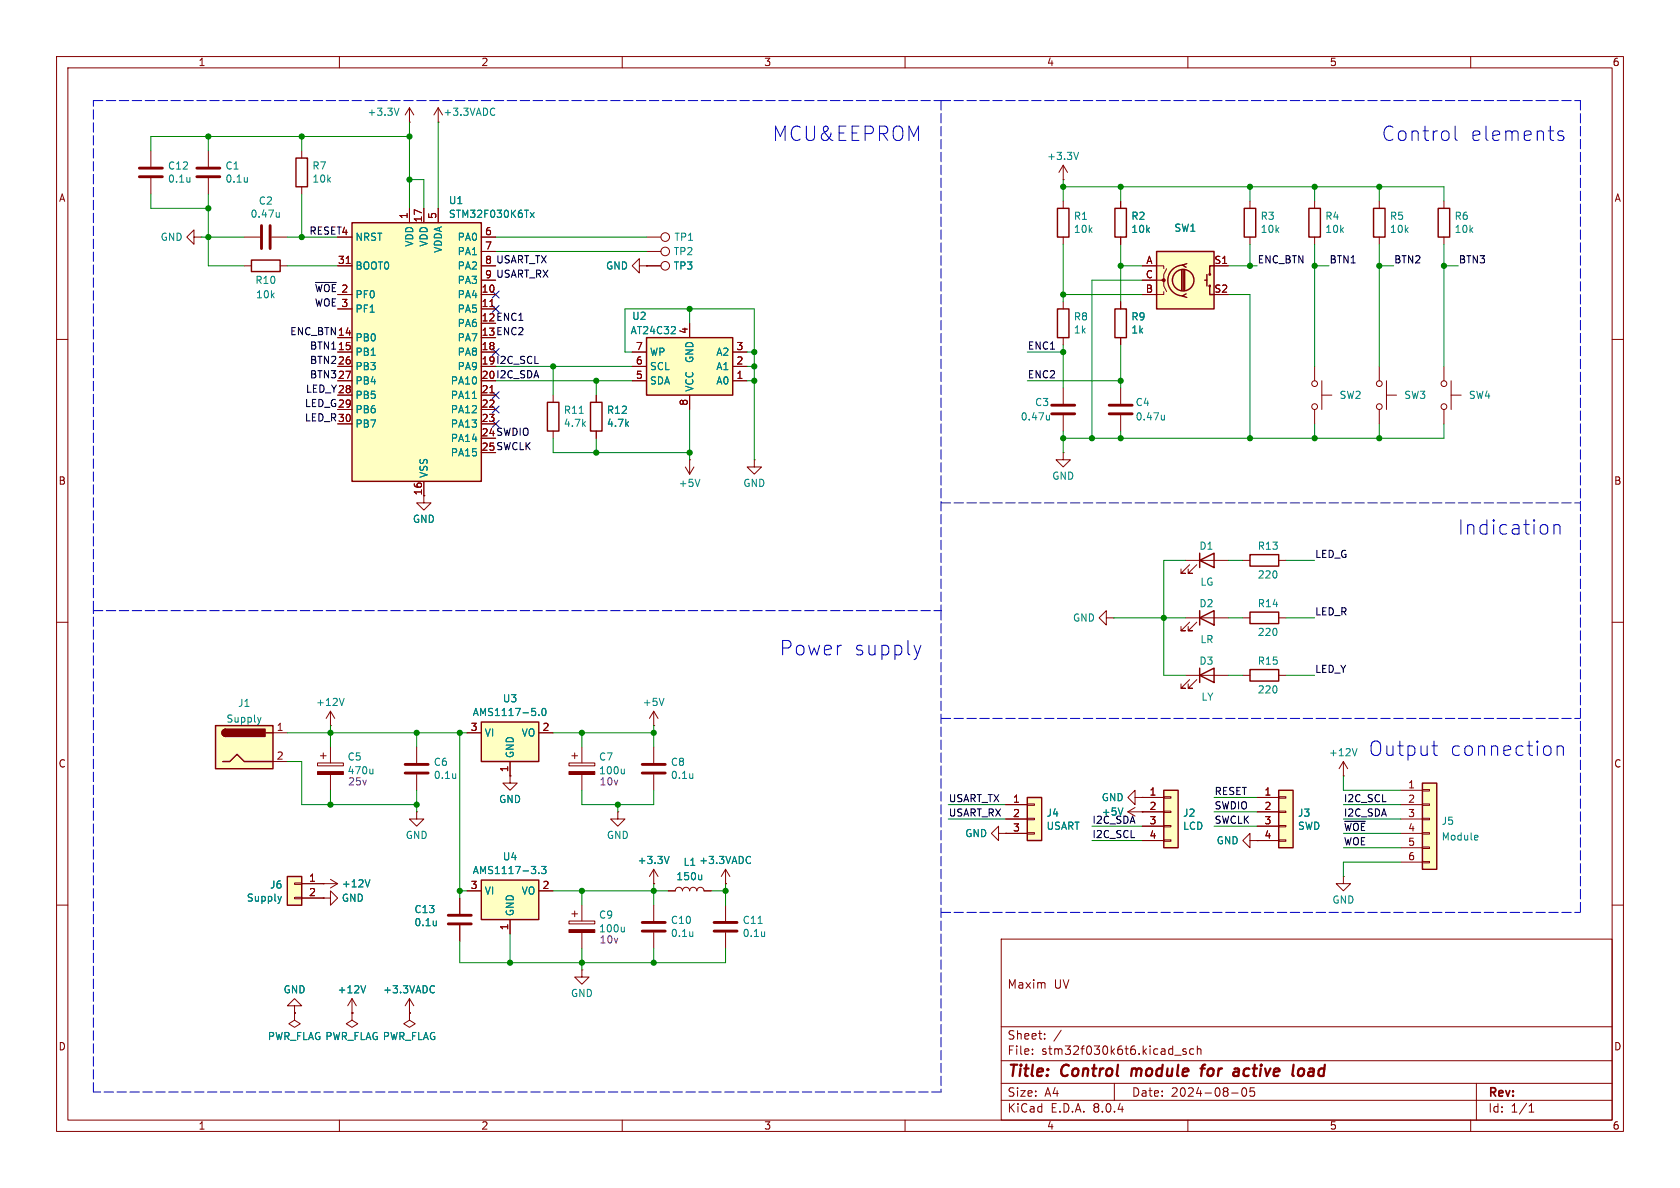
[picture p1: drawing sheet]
<svg xmlns="http://www.w3.org/2000/svg" width="297mm" height="210mm" viewBox="0 0 297 210" stroke-linecap="round" stroke-linejoin="round" font-family="sans-serif">
<g fill="none" stroke="#840000" stroke-width=".18">
<path d="M10 10h277v190h-277zM12 12h273v186h-273zM60 10v2M110 10v2M160 10v2M210 10v2M260 10v2M36.8 26.7v2.8M36.8 31.5v2.8M10 60h2M188 53.3v1.3M188 59.7v1.3"/>
<path d="M285 60h2M198.1 68.6v2.8M198.1 73.4v2.8M219.7 99.1h1.3M226.1 99.1h1.2M10 110h2M285 110h2M10 160h2M199.4 143.5l1.3 .8M199.4 143.5h2.5M200.7 142.7l-1.3 .8M201.9 143.5h.1"/>
<path d="M237.5 154.9v1.3h1.3l-1.3 1.3-1.3-1.3h1.3M237.5 154.9h.1M285 160h2M102.9 171.5v1.2h1.2l-1.2 1.3-1.3-1.3h1.3M102.9 171.5h.1M177 166h108v32h-108zM60 198v2M110 198v2M160 198v2M177 194.5h108M177 191.5h108M177 187.5h108"/>
<path d="M177 181.5h108M182.5 186.3v.1M182.5 185.5v.1M184.7 183.6v.1M184.7 182.8v.1M187.6 182.1l-1.3 2M197 191.5v3M207.7 186.5h1.1M209.7 185.5l-.4-.1-.2 .2 .1 .2 .5 .2v.3h-.6M210 198v2M211 185.5l-.4-.1-.3 .3v.4l.2 .2h.5M211.7 185.5l.2-.1 .3 .1 .1 .9"/>
<path d="M211.7 184.9v1.5M217.7 193.2h1.2M219.7 192.4l.2-.1a.81 .81 0 0 1 .6 .6 .81 .81 0 0 1-.3 .8l-.2 .1a.81 .81 0 0 1-.3-1.4zM221.7 192.3h-.7v.7l.2-.1h.5l.1 .3-.1 .5-.2 .1-.5-.1M260 198v2M261 191.5v6.5M270.3 196.6h.9M270.3 195.5l.4-.4v1.5"/>
</g>
<path d="M200.1 188.9l-.1 1.3M212.2 188.9h.8M213.1 188.2l-.4 .1-.1 .2-.3 1.7M219 189l-.1 1.2M219 189.4h-.2M229.6 189.1a.52 .52 0 0 1 .6-.2 .52 .52 0 0 1 .4 .4l-.1 .5a.55 .55 0 0 1-.5 .4 .55 .55 0 0 1-.6-.4z" fill="none" stroke="#840000" stroke-width=".4"/>
<path d="M186.9 54.6h2.1v5.1h-2.1zM221 98h5.1v2.1h-5.1z" fill="none" stroke="#840000" stroke-width=".25"/>
<path d="M34.8 31.2h4.1M34.8 29.7h4.1M196.1 73.2h4.1M196.1 71.6h4.1" fill="none" stroke="#840000" stroke-width=".51"/>
<path d="M43.7 31.4v.8M43.7 32.1h.1M205.9 73.4v.8M205.9 74.1l-.4 .1M198.5 142.8l-.4 1.3" fill="none" stroke="#008484" stroke-width=".18"/>
<path d="M181.6 141h2.5v7.6h-2.5z" fill="#ffffc2"/>
<path d="M176.5 147.3v-1.2l-1.2 1.2 1.2 1.3v-1.3h1.3M177.8 147.3h.1M177.8 142.2h3.8M177.8 144.8h3.8M177.8 147.3h3.8M181.6 147.2h1.3v.2h-1.3zM181.6 144.7h1.3v.2h-1.3zM181.6 142.1h1.3v.3h-1.3zM200.7 141v-1.3l-1.3 1.3 1.3 1.2v-1.2h1.2M201.9 141h.1" fill="none" stroke="#840000" stroke-width=".18"/>
<path d="M181.6 141h2.5v7.6h-2.5z" fill="none" stroke="#840000" stroke-width=".25"/>
<path d="M205.7 139.7h2.6v10.2h-2.6z" fill="#ffffc2"/>
<path d="M201.9 141h3.8M201.9 143.5h3.8M201.9 146.1h3.8M201.9 148.6h3.8M205.7 148.5h1.3v.2h-1.3zM205.7 145.9h1.3v.3h-1.3zM205.7 143.4h1.3v.2h-1.3zM205.7 140.8h1.3v.3h-1.3z" fill="none" stroke="#840000" stroke-width=".18"/>
<path d="M205.7 139.7h2.6v10.2h-2.6z" fill="none" stroke="#840000" stroke-width=".25"/>
<path d="M251.5 138.4h2.5v15.3h-2.5z" fill="#ffffc2"/>
<g fill="none" stroke="#840000" stroke-width=".18">
<path d="M198.1 53.3v1.3M198.1 59.7v1.3M115.6 128.3h.1M115.6 125.7l-.8 1.3M115.6 125.7v2.6M115.6 125.7l.7 1.3M247.6 139.7h3.9M251.5 139.6h1.2v.2h-1.2zM247.6 142.2h3.9M247.6 144.8h3.9M247.6 147.3h3.9M247.6 149.9h3.9"/>
<path d="M247.6 152.4h3.9M251.5 152.3h1.2v.2h-1.2zM251.5 149.7h1.2v.3h-1.2zM251.5 147.2h1.2v.2h-1.2zM251.5 144.7h1.2v.2h-1.2zM251.5 142.1h1.2v.3h-1.2z"/>
</g>
<path d="M197.1 54.6h2v5.1h-2zM251.5 138.4h2.5v15.3h-2.5z" fill="none" stroke="#840000" stroke-width=".25"/>
<path d="M117.4 123.4l-.4 1.3M261.1 147.6l.2 .4-.6 .1M261.2 148.4l-.1 .1" fill="none" stroke="#008484" stroke-width=".18"/>
<path d="M226.1 139.7h2.5v10.2h-2.5z" fill="#ffffc2"/>
<g fill="none" stroke="#840000" stroke-width=".18">
<path d="M77.5 19.1l-.8 1.2M77.5 19.1v2.5M77.5 19.1l.7 1.2M26.7 26.7v2.8M26.7 31.5v2.8M77.5 21.6h.1M195.6 109.2v-1.2l-1.3 1.2 1.3 1.3v-1.3h1.2M196.8 109.2h.1M209.5 119.4h7.7M209.5 109.2h7.7M210.3 110l-1.5 1.5h.7h-.7v-.8M211.6 110l-1.5 1.5h.7h-.7v-.8"/>
<path d="M219.7 119.4h1.3M219.7 109.2h1.3M226.1 119.4h1.2M226.1 109.2h1.2M210.3 120.1l-1.5 1.6h.7h-.7v-.8M211.6 120.1l-1.5 1.6h.7h-.7v-.8M237.5 137.2h.1M237.5 134.6l-.8 1.3M237.5 134.6v2.6M237.5 134.6l.8 1.3M118.1 157.5h1.3a.64 .64 0 0 1 .6-.7 .64 .64 0 0 1 .6 .7 .64 .64 0 0 1 .7-.7 .64 .64 0 0 1 .6 .7 .64 .64 0 0 1 .7-.7 .64 .64 0 0 1 .6 .7 .64 .64 0 0 1 .6-.7 .64 .64 0 0 1 .7 .7h1.2M128.3 156.2h.1"/>
<path d="M128.3 153.7l-.8 1.2M128.3 153.7v2.5M128.3 153.7l.7 1.2M221 148.6v-1.3l-1.3 1.3 1.3 1.3v-1.3h1.2M222.2 148.6h.1M222.2 141h3.9M222.2 143.5h3.9M222.2 146.1h3.9M222.2 148.6h3.9M226.1 148.5h1.2v.2h-1.2zM226.1 145.9h1.2v.3h-1.2zM226.1 143.4h1.2v.2h-1.2z"/>
<path d="M226.1 140.8h1.2v.3h-1.2zM128.3 160v2.8M128.3 164.8v2.8"/>
</g>
<path d="M212.1 109.2l2.5-1.2v2.5zM212.1 119.4l2.5-1.3v2.6zM212.1 108v2.5M212.1 118.1v2.6M221 118.4h5.1v2h-5.1zM221 108.2h5.1v2h-5.1zM226.1 139.7h2.5v10.2h-2.5z" fill="none" stroke="#840000" stroke-width=".25"/>
<path d="M24.6 31.2h4.1M24.6 29.7h4.1M126.2 164.6h4.1M126.2 163.1h4.1" fill="none" stroke="#840000" stroke-width=".51"/>
<path d="M87.2 19.1l.3 .1M33.6 31.4v.8M33.6 32.1h-.1M87.5 20.3l-.3 .1M239.9 132.3l-.4 1.3M124 154.7v.8M124 155.4l-.1 .1M132.4 151.4l.3 .1M132.7 152.5l-.3 .2M134 163.2h.7M135.2 164.7v.9M135.2 165.4l-.1 .1" fill="none" stroke="#008484" stroke-width=".18"/>
<path d="M62.2 39.4h22.9v45.7h-22.9z" fill="#ffffc2"/>
<path d="M62.2 39.4h22.9v45.7h-22.9zM44.4 46h5.1v2h-5.1zM104.4 71.1h2v5.1h-2z" fill="none" stroke="#840000" stroke-width=".25"/>
<g fill="none" stroke="#840000" stroke-width=".18">
<path d="M72.4 36.8v2.6M74.9 36.8v2.6M77.5 36.8v2.6M43.2 47h1.2M43.2 41.9h2.8M48 41.9h2.8M49.5 47h1.3M59.7 54.6h2.5M59.7 59.7h2.5M59.7 47h2.5M59.7 41.9h2.5M61.2 46.6h.7"/>
<path d="M85.1 52.1h2.5M85.1 54.6h2.5M85.1 47h2.5M85.1 41.9h2.5M85.1 44.5h2.5M85.1 49.5h2.5M86.6 54.2h.7M59.7 62.2h2.5M59.7 69.9h2.5M59.7 72.4h2.5M59.7 74.9h2.5M59.7 64.8h2.5"/>
<path d="M59.7 67.3h2.5M85.1 62.2h2.5M85.1 69.9h2.5M85.1 72.4h2.5M85.1 74.9h2.5M86.6 69.4h.7M105.4 69.9v1.2M105.4 76.2v1.3M74.9 85.1v3.8h1.3l-1.3 1.3-1.2-1.3h1.2M121.2 82.6l.7 1.2M121.9 81.3h.1M121.9 81.3v2.5"/>
<path d="M122.7 82.6l-.8 1.2M109.2 143.5v1.3h1.3l-1.3 1.3-1.3-1.3h1.3M109.2 143.5h.1"/>
</g>
<path d="M49.4 37.6v.8M49.4 38.3l-.4 .1M93.8 37.6l.6 .8M94.4 37.6l-.6 .8M83.5 70.4h.7M123.7 84.7l-.4 1.3" fill="none" stroke="#008484" stroke-width=".18"/>
<path d="M46.2 39.9v4M47.8 39.9v4" fill="none" stroke="#840000" stroke-width=".51"/>
<path d="M114.3 59.7h15.2v10.2h-15.2z" fill="#ffffc2"/>
<path d="M52.3 27.9h2.1v5.1h-2.1zM114.3 59.7h15.2v10.2h-15.2zM96.8 71.1h2v5.1h-2zM212.1 99.1l2.5-1.3v2.5zM212.1 97.8v2.5" fill="none" stroke="#840000" stroke-width=".25"/>
<g fill="none" stroke="#840000" stroke-width=".18">
<path d="M72.4 19.1l-.8 1.2M72.4 19.1v2.5M72.4 19.1l.8 1.2M53.3 26.7v1.2M53.3 33v1.3M72.4 21.6h.1M34.3 41.9v-1.3l-1.3 1.3 1.3 1.3v-1.3h1.3M35.6 41.9h.1M121.9 57.2v2.5M97.8 69.9v1.2M97.8 76.2v1.3M111.8 67.3h2.5"/>
<path d="M111.8 64.8h2.5M111.8 62.2h2.5M121.9 69.9v2.5M129.5 67.3h2.6M129.5 64.8h2.6M129.5 62.2h2.6M188 68.6v2.8M188 73.4v2.8M232.4 64.8v2.5M232.4 72.4v2.5M233.7 69.9h1.8M233.7 67.3v5.1"/>
<path d="M243.8 64.8v2.5M243.8 72.4v2.5M245.1 69.9h1.8M245.1 67.3v5.1M255.3 64.8v2.5M255.3 72.4v2.5M256.5 69.9h1.8M256.5 67.3v5.1M188 80v1.3h1.2l-1.2 1.3-1.3-1.3h1.3M188 80h.1M209.5 99.1h7.7M210.3 99.8l-1.5 1.5h.7h-.7v-.7"/>
<path d="M211.6 99.8l-1.5 1.5h.7h-.7v-.7M90.2 137.2v1.2h1.2l-1.2 1.3-1.3-1.3h1.3M90.2 137.2h.1M100.6 134.9h4.6v.5h-4.6zM101.1 133.6h1M101.6 133.1v1M102.9 132.1v2.8M102.9 136.9v2.8M115.6 132.1v2.8M115.6 136.9v2.8M115.6 156.2h.1M115.6 153.7l-.8 1.2"/>
<path d="M115.6 153.7v2.5M115.6 153.7l.7 1.2M100.6 162.8h4.6v.5h-4.6zM101.1 161.5h1M101.6 161v1.1M102.9 160v2.8M102.9 164.8v2.8M115.6 160v2.8M115.6 164.8v2.8"/>
<circle cx="232.4" cy="71.9" r=".51"/>
<circle cx="232.4" cy="67.8" r=".51"/>
<circle cx="243.8" cy="67.8" r=".51"/>
<circle cx="243.8" cy="71.9" r=".51"/>
<circle cx="255.3" cy="67.8" r=".51"/>
<circle cx="255.3" cy="71.9" r=".51"/>
</g>
<g fill="none" stroke="#008484" stroke-width=".18">
<path d="M70.5 19.1l-.4 1.3M118.6 59h.8M119.3 57.9v.4M102.4 73.1h.7M185.5 73.4v.8M185.5 74.1l-.3 .1M110.4 135.9v.9M110.4 136.7l-.2 .1M122.5 136.8v.8M122.5 137.5l-.1 .1M118.3 151.4l-.4 1.3M110.4 163.9v.8"/>
<path d="M110.4 164.6l-.2 .1M122.5 164.7v.9M122.5 165.4l-.1 .1"/>
</g>
<g fill="#840000" stroke="#840000" stroke-width=".18">
<path d="M100.6 164.3h4.6v.5h-4.6z"/>
<path d="M100.6 136.4h4.6v.5h-4.6z"/>
</g>
<path d="M185.9 73.2h4.1M185.9 71.6h4.1M113.5 136.7h4.1M113.5 135.1h4.1M113.5 164.6h4.1M113.5 163.1h4.1" fill="none" stroke="#840000" stroke-width=".51"/>
<path d="M204.5 44.5h10.1v10.1h-10.1z" fill="#ffffc2"/>
<g fill="none" stroke="#840000" stroke-width=".25">
<path d="M204.5 44.5h10.1v10.1h-10.1zM208.9 47.8v3.5M209.2 46.9a2.73 2.73 0 0 0-2.7 2.7 2.73 2.73 0 0 0 2.7 2.7M209.2 47.8v3.5M209.4 47.8v3.5M209.7 51.9l-.7 .4 .8 .3M209.8 46.6l-.8 .3 .7 .3M213 49.5h.4M213.4 48.5v2M213.9 50.5v1.6h.7M214.6 47h-.7v1.5"/>
<circle cx="209.2" cy="49.5" r="1.9"/>
<circle cx="213.9" cy="50.5" r=".13"/>
<circle cx="213.9" cy="48.5" r=".13"/>
</g>
<circle cx="205.7" cy="49.5" r=".25" fill="#840000" stroke="#840000" stroke-width=".18"/>
<path d="M201.9 47h3.8v.5M201.9 49.5h3.8v1l.5 1.1M205.7 51.6v.5h-3.8M206.2 47.5l-.5 1v1h-.5M214.6 47h2.6" fill="none" stroke="#840000" stroke-width=".18"/>
<path d="M50.8 154.9h2.5v5.1h-2.5z" fill="#ffffc2"/>
<path d="M232.4 35.6v1.2M232.4 41.9v1.3M52.1 158.6h1.2v.3h-1.2zM52.1 156.1h1.2v.2h-1.2zM53.3 156.2h3.8M53.3 158.8h3.8" fill="none" stroke="#840000" stroke-width=".18"/>
<path d="M231.4 36.8h2v5.1h-2zM50.8 154.9h2.5v5.1h-2.5z" fill="none" stroke="#840000" stroke-width=".25"/>
<path d="M49.7 158.5l-.3 .8" fill="none" stroke="#008484" stroke-width=".18"/>
<path d="M38.1 128.3h10.2v7.6h-10.2z" fill="#ffffc2"/>
<path d="M242.8 36.8h2.1v5.1h-2.1zM38.1 128.3h10.2v7.6h-10.2zM39.4 134.6h1.2l1.3-1.2 1.3 1.2h5.1M39.9 128.9a.64 .64 0 0 0-.7 .6 .64 .64 0 0 0 .7 .7M47 129.5h1.3" fill="none" stroke="#840000" stroke-width=".25"/>
<g fill="#840000" stroke="#840000" stroke-width=".25">
<path d="M39.4 129.1l.5-.2v1.3a.63 .63 0 0 1-.6-.4 .63 .63 0 0 1 .1-.7z"/>
<path d="M39.9 128.9h7v1.3h-7z"/>
</g>
<path d="M243.8 35.6v1.2M243.8 41.9v1.3M48.3 129.5h2.5M48.3 134.6h2.5M52.1 179.1v1.2l1 .7-1 .6-1-.6 1-.7M52.1 179.1h.1" fill="none" stroke="#840000" stroke-width=".18"/>
<path d="M46.1 126.8l-.3 .9" fill="none" stroke="#008484" stroke-width=".18"/>
<path d="M85.1 155.6h10.1v7h-10.1z" fill="#ffffc2"/>
<path d="M186.9 36.8h2.1v5.1h-2.1zM197.1 36.8h2v5.1h-2zM220 36.8h2v5.1h-2zM254.3 36.8h2v5.1h-2zM85.1 155.6h10.1v7h-10.1z" fill="none" stroke="#840000" stroke-width=".25"/>
<g fill="none" stroke="#840000" stroke-width=".18">
<path d="M188 31.8h.1M188 29.2l-.8 1.3M188 29.2v2.6M188 35.6v1.2M188 29.2l.7 1.3M198.1 35.6v1.2M221 35.6v1.2M255.3 35.6v1.2M113 47v-1.3l-1.2 1.3 1.2 1.3v-1.3h1.3M114.3 47h.1M114.3 41.9h2.5M114.3 44.5h2.5"/>
<path d="M188 41.9v1.3M198.1 41.9v1.3M221 41.9v1.3M255.3 41.9v1.3M133.3 81.3v1.3h1.3l-1.3 1.2-1.2-1.2h1.2M133.3 81.3h.1M56.1 134.9h4.6v.5h-4.6zM56.6 133.6h1.1M57.1 133.1v1M58.4 128.3h.1M58.4 125.7v2.6M58.4 132.1v2.8"/>
<path d="M58.4 136.9v2.8M58.4 125.7l-.7 1.3M58.4 125.7l.8 1.3M73.7 132.1v2.8M73.7 136.9v2.8M57.1 158.8h1.3v-1.3l1.3 1.3-1.3 1.2v-1.2M57.1 158.8h.1M57.1 156.2h.1M57.1 156.2h2.6M58.4 155.4l1.3 .8M59.7 156.2l-1.3 .8M73.7 143.5v1.3h1.2l-1.2 1.3-1.3-1.3h1.3"/>
<path d="M73.7 143.5h.1M81.3 158.8v2.7M82.5 157.5h2.6M95.2 157.5h2.6M52.1 177.8h1.2l-1.2-1.3-1.3 1.3h1.3v1.3M52.1 179.1h.1M62.2 179.1v1.2l1 .7-1 .6-1-.6 1-.7M62.2 179.1h.1M62.2 176.5l-.7 1.3M62.2 176.5v2.6M62.2 176.5l.8 1.3M72.4 179.1h.1"/>
<path d="M72.4 179.1v1.2l1 .7-1 .6-1-.6 1-.7M72.4 176.5l-.8 1.3M72.4 176.5v2.6M72.4 176.5l.8 1.3M81.3 163.6v2.8M90.2 162.6v2.5"/>
<circle cx="117.6" cy="44.4" r=".76"/>
<circle cx="117.6" cy="41.9" r=".76"/>
</g>
<g fill="none" stroke="#008484" stroke-width=".18">
<path d="M190.7 26.9l-.4 1.3M60.8 123.4l-.4 1.3M65.9 135.9v.9M65.9 136.7l-.2 .1M80.6 136.8v.8M80.6 137.5l-.1 .1M65.4 155.5l-.4 1.3M95.2 154.3v.1M95.7 153.2h.8l-.4 .4 .4 .2v.5l-.2 .1-.6-.1M64.6 174.2l-.4 1.3M76.6 174.2l.2 .2M76.8 175.4l-.2 .1"/>
<path d="M77.1 162.8v.8M77.1 163.5v.1"/>
</g>
<path d="M71.6 136.7h4.1M71.6 135.1h4.1M79.2 163.3h4.1M79.2 161.8h4.1" fill="none" stroke="#840000" stroke-width=".51"/>
<path d="M56.1 136.4h4.6v.5h-4.6z" fill="#840000" stroke="#840000" stroke-width=".18"/>
<path d="M85.1 127.6h10.1v7h-10.1z" fill="#ffffc2"/>
<path d="M85.1 127.6h10.1v7h-10.1z" fill="none" stroke="#840000" stroke-width=".25"/>
<g fill="none" stroke="#840000" stroke-width=".18">
<path d="M72.4 36.8v2.6M74.9 36.8v2.6M77.5 36.8v2.6M198.1 35.6v1.2M59.7 47h2.5M59.7 54.6h2.5M59.7 59.7h2.5M59.7 41.9h2.5M61.2 46.6h.7M85.1 47h2.5M85.1 52.1h2.5M85.1 49.5h2.5"/>
<path d="M85.1 54.6h2.5M85.1 41.9h2.5M85.1 44.5h2.5M86.6 54.2h.7M114.3 47h.1M114.3 47h2.5M121.9 57.2v2.5M198.1 41.9v1.3M198.1 53.3v1.3M198.1 59.7v1.3M201.9 47h2.6M201.9 52.1h2.6"/>
<path d="M201.9 49.5h2.6M214.6 47h2.6M59.7 67.3h2.5M59.7 64.8h2.5M59.7 62.2h2.5M59.7 69.9h2.5M59.7 72.4h2.5M59.7 74.9h2.5M85.1 62.2h2.5M85.1 69.9h2.5M85.1 72.4h2.5M85.1 74.9h2.5"/>
<path d="M86.6 69.4h.7M105.4 69.9v1.2M105.4 76.2v1.3M111.8 67.3h2.5M111.8 64.8h2.5M111.8 62.2h2.5M121.9 69.9v2.5M129.5 67.3h2.6M129.5 64.8h2.6M129.5 62.2h2.6M74.9 85.1v2.5M82.5 129.5h2.6"/>
<path d="M90.2 137.2h.1M90.2 134.6v2.6M95.2 129.5h2.6M53.3 156.2h3.8M53.3 158.8h3.8M57.1 158.8h.1M57.1 156.2h.1M81.3 158.8v2.7M82.5 157.5h2.6M95.2 157.5h2.6M115.6 156.2h.1M118.1 157.5h1.3"/>
<path d="M124.5 157.5h1.2M128.3 156.2h.1M177.8 147.3h.1M177.8 142.2h3.8M177.8 144.8h3.8M177.8 147.3h3.8M201.9 141h.1M201.9 143.5h.1M201.9 141h3.8M201.9 143.5h3.8M201.9 146.1h3.8M201.9 148.6h3.8"/>
<path d="M222.2 148.6h.1M222.2 141h3.9M222.2 143.5h3.9M222.2 146.1h3.9M222.2 148.6h3.9M52.1 179.1h.1M62.2 179.1h.1M72.4 179.1h.1M81.3 163.6v2.8M90.2 162.6v2.5"/>
<circle cx="117.6" cy="47" r=".76"/>
</g>
<g fill="none" stroke="#008484" stroke-width=".18">
<path d="M93.8 37.6l.6 .8M94.4 37.6l-.6 .8M118.6 59h.8M119.3 57.9v.4M83.5 70.4h.7M95.2 126.4v.1M95.9 125.3l.2-.1a.68 .68 0 0 1 .4 .7 .68 .68 0 0 1-.4 .6l-.2-.1-.1-.4zM49.7 158.5l-.3 .8M65.4 155.5l-.4 1.3M95.2 154.3v.1M95.7 153.2h.8l-.4 .4 .4 .2v.5l-.2 .1-.6-.1M118.3 151.4l-.4 1.3"/>
<path d="M124 154.7v.8M124 155.4l-.1 .1M132.4 151.4l.3 .1M132.7 152.5l-.3 .2M198.5 142.8l-.4 1.3M64.6 174.2l-.4 1.3M76.6 174.2l.2 .2M76.8 175.4l-.2 .1M77.1 162.8v.8M77.1 163.5v.1"/>
</g>
<path d="M55.8 49.9h3.7M237.7 145.2h3.7" fill="none" stroke="#000" stroke-width=".18"/>
<path d="M257.3 22.3v2.2l.3 .3M276.4 23.3l-.6-.2-.4 .4 .1 .4 .9 .2 .1 .2-.1 .4-.3 .1-.7-.1M274.7 92.7v1.7M274.7 93a.63 .63 0 0 1 1.1 .1v1.3M162.8 114.1l-.6 1.7M253.2 131.8h.9M253.5 133.2l.1 .2 .5 .1M275.3 132.1a.63 .63 0 0 1 1.1 .1v1.3M275.3 131.8v1.7" fill="none" stroke="#0000c2" stroke-width=".18"/>
<path d="M16.5 17.8h149.9M166.4 17.8v90.2M166.4 17.8h113M279.4 17.8v143.5M166.4 88.9h113M16.5 108h149.9M16.5 108v-90.2M166.4 108v85M166.4 127h113M166.4 161.3h113M16.5 193v-85M166.4 193h-149.9" fill="none" stroke="#0000c2" stroke-width=".18" stroke-dasharray="1.7 .6"/>
<g fill="none" stroke="#008400" stroke-width=".18">
<path d="M26.7 34.3v2.5h10.1M36.8 24.1v2.6M36.8 34.3v12.7h6.4M53.3 24.1v2.6M53.3 34.3v7.6M72.4 31.8h2.5v5M72.4 24.1h-45.7v2.6M72.4 21.6v15.2M77.5 21.6v15.2M188 31.8v3.8M188 33h67.3v2.6M198.1 33v2.6"/>
<path d="M221 33v2.6M232.4 33v2.6M243.8 33v2.6M35.6 41.9h7.6M50.8 41.9h8.9M50.8 47h8.9M87.6 41.9h26.7M87.6 44.5h26.7M121.9 54.6v2.6M188 43.2v10.1M188 52.1h13.9M198.1 47h3.8"/>
<path d="M198.1 43.2v10.1M201.9 49.5h-8.9v28M217.2 47h5M217.2 52.1h3.8v25.4M221 43.2v3.8M232.4 47h2.5M232.4 43.2v21.6M243.8 47h2.6M243.8 43.2v21.6M255.3 47h2.5M255.3 43.2v21.6M87.6 64.8h24.2"/>
<path d="M87.6 67.3h24.2M97.8 77.5v2.5h24.1M97.8 64.8v5.1M105.4 67.3v2.6M105.4 77.5v2.5M111.8 62.2h-1.3v-7.6h22.8v26.7M121.9 72.4v8.9M132.1 64.8h1.2M132.1 62.2h1.2M132.1 67.3h1.2M181.6 62.2h6.4M181.6 67.3h16.5"/>
<path d="M188 61v7.6M188 76.2v3.8M198.1 61v7.6M198.1 76.2v1.3M232.4 74.9v2.6M243.8 74.9v2.6M255.3 74.9v2.6h-67.3M209.5 99.1h-3.8v20.3h3.8M217.2 99.1h2.5M227.3 99.1h5.1M196.8 109.2h12.7M217.2 109.2h2.5"/>
<path d="M217.2 119.4h2.5M227.3 109.2h5.1M227.3 119.4h5.1M50.8 134.6h2.5v7.6h20.4M50.8 129.5h31.7M58.4 128.3v3.8M58.4 139.7v2.5M73.7 129.5v2.6M73.7 139.7v3.8M81.3 129.5v29.3M97.8 129.5h17.8M102.9 129.5v2.6"/>
<path d="M102.9 139.7v2.5h12.7v-2.5M115.6 128.3v3.8M237.5 137.2v2.5h10.1M81.3 157.5h1.2M97.8 157.5h20.3M102.9 157.5v2.5M109.2 142.2v1.3M115.6 156.2v3.8M125.7 157.5h2.6M128.3 156.2v3.8M167.6 144.8h10.2M167.6 142.2h10.2"/>
<path d="M193 146.1h8.9M193 148.6h8.9M214.6 141h7.6M214.6 146.1h7.6M214.6 143.5h7.6M237.5 144.8h10.1M237.5 142.2h10.1M237.5 147.3h10.1M237.5 149.9h10.1M247.6 152.4h-10.1v2.5M81.3 166.4v3.8h47v-2.6M90.2 165.1v5.1"/>
<path d="M102.9 167.6v3.9M115.6 167.6v2.6"/>
</g>
<path d="M87 54l1.2 1.2M87 51.5l1.2 1.2M88.2 54l-1.2 1.2M88.2 51.5l-1.2 1.2M87 61.6l1.2 1.2M87 69.2l1.2 1.3M87 74.3l1.2 1.2M87 71.8l1.2 1.2M88.2 61.6l-1.2 1.2M88.2 69.2l-1.2 1.3M88.2 74.3l-1.2 1.2M88.2 71.8l-1.2 1.2" fill="none" stroke="#000084" stroke-width=".18"/>
<g fill="#008400" stroke="#008400" stroke-width=".18">
<circle cx="188" cy="33" r=".46"/>
<circle cx="232.4" cy="33" r=".46"/>
<circle cx="198.1" cy="47" r=".46"/>
<circle cx="198.1" cy="33" r=".46"/>
<circle cx="188" cy="52.1" r=".46"/>
<circle cx="221" cy="47" r=".46"/>
<circle cx="221" cy="33" r=".46"/>
<circle cx="221" cy="77.5" r=".46"/>
<circle cx="232.4" cy="77.5" r=".46"/>
<circle cx="243.8" cy="77.5" r=".46"/>
<circle cx="232.4" cy="47" r=".46"/>
<circle cx="243.8" cy="47" r=".46"/>
<circle cx="243.8" cy="33" r=".46"/>
<circle cx="255.3" cy="47" r=".46"/>
<circle cx="198.1" cy="77.5" r=".46"/>
<circle cx="188" cy="77.5" r=".46"/>
<circle cx="193" cy="77.5" r=".46"/>
<circle cx="205.7" cy="109.2" r=".46"/>
<circle cx="105.4" cy="67.3" r=".46"/>
<circle cx="97.8" cy="64.8" r=".46"/>
<circle cx="105.4" cy="80" r=".46"/>
<circle cx="115.6" cy="157.5" r=".46"/>
<circle cx="102.9" cy="157.5" r=".46"/>
<circle cx="128.3" cy="157.5" r=".46"/>
<circle cx="115.6" cy="129.5" r=".46"/>
<circle cx="102.9" cy="129.5" r=".46"/>
<circle cx="109.2" cy="142.2" r=".46"/>
<circle cx="121.9" cy="54.6" r=".46"/>
<circle cx="188" cy="62.2" r=".46"/>
<circle cx="198.1" cy="67.3" r=".46"/>
<circle cx="133.3" cy="67.3" r=".46"/>
<circle cx="121.9" cy="80" r=".46"/>
<circle cx="133.3" cy="62.2" r=".46"/>
<circle cx="133.3" cy="64.8" r=".46"/>
<circle cx="73.7" cy="129.5" r=".46"/>
<circle cx="115.6" cy="170.2" r=".46"/>
<circle cx="102.9" cy="170.2" r=".46"/>
<circle cx="90.2" cy="170.2" r=".46"/>
<circle cx="81.3" cy="157.5" r=".46"/>
<circle cx="36.8" cy="41.9" r=".46"/>
<circle cx="36.8" cy="36.8" r=".46"/>
<circle cx="53.3" cy="41.9" r=".46"/>
<circle cx="53.3" cy="24.1" r=".46"/>
<circle cx="36.8" cy="24.1" r=".46"/>
<circle cx="72.4" cy="31.8" r=".46"/>
<circle cx="72.4" cy="24.1" r=".46"/>
<circle cx="58.4" cy="142.2" r=".46"/>
<circle cx="58.4" cy="129.5" r=".46"/>
<circle cx="73.7" cy="142.2" r=".46"/>
<circle cx="81.3" cy="129.5" r=".46"/>
</g>
<g font-size="3.5" fill="#0000c2">
<text x="136.4" y="25.2">MCU&amp;EEPROM</text>
<text x="244.1" y="25.2">Control</text>
<text x="259.8" y="25.2">elements</text>
<text x="257.6" y="94.7">Indication</text>
<text x="137.7" y="116.1">Power</text>
<text x="150.8" y="116.1">supply</text>
<text x="241.8" y="133.9">Output</text>
<text x="256.2" y="133.9">connection</text>
</g>
<g font-size="2.8" fill="#840000">
<text x="178" y="190.9">Title:</text>
<text x="187.7" y="190.9">Control</text>
<text x="200.8" y="190.9">module</text>
<text x="214" y="190.9">for</text>
<text x="220.5" y="190.9">active</text>
<text x="231.7" y="190.9">load</text>
</g>
<g font-size="2.1" fill="#840000">
<text x="178" y="175">Maxim</text>
<text x="186.3" y="175">UV</text>
<text x="178" y="184">Sheet:</text>
<text x="178" y="186.7">File:</text>
<text x="184.1" y="186.7">stm32f030k6t6.kicad_sch</text>
<text x="178" y="196.9">KiCad</text>
<text x="178" y="194.1">Size:</text>
<text x="184.7" y="194.1">A4</text>
<text x="185.7" y="196.9">E.D.A.</text>
<text x="193.3" y="196.9">8.0.4</text>
<text x="200" y="194.1">Date:</text>
<text x="207" y="194.1">2024-08-05</text>
<text x="263" y="194.3">Rev:</text>
<text x="263" y="196.9">Id:</text>
<text x="267.1" y="196.9">1/1</text>
</g>
<g font-size="1.8" fill="#840000">
<text x="35" y="11.9">1</text>
<text x="85" y="11.9">2</text>
<text x="135" y="11.9">3</text>
<text x="185" y="11.9">4</text>
<text x="235" y="11.9">5</text>
<text x="285" y="11.9">6</text>
<text x="10.3" y="35.9">A</text>
<text x="285.3" y="35.9">A</text>
<text x="60.3" y="41.7">4</text>
<text x="72.1" y="38.8" transform="rotate(-90 72.1 38.8)">1</text>
<text x="74.7" y="39.4" transform="rotate(-90 74.7 39.4)">17</text>
<text x="77.2" y="38.8" transform="rotate(-90 77.2 38.8)">5</text>
<text x="85.7" y="41.7">6</text>
<text x="59.6" y="46.7">31</text>
<text x="85.7" y="44.2">7</text>
<text x="85.7" y="46.7">8</text>
<text x="202.6" y="46.7">A</text>
<text x="214.6" y="46.7">S1</text>
<text x="55.6" y="51.7">~{WOE}</text>
<text x="60.3" y="51.8">2</text>
<text x="85" y="51.8">10</text>
<text x="85.7" y="49.3">9</text>
<text x="202.5" y="51.8">B</text>
<text x="202.5" y="49.3">C</text>
<text x="214.6" y="51.8">S2</text>
<text x="59.6" y="59.4">14</text>
<text x="60.3" y="54.4">3</text>
<text x="85" y="54.4">11</text>
<text x="85" y="56.9">12 ENC1</text>
<text x="85" y="59.4">13 ENC2</text>
<text x="85" y="56.9">12</text>
<text x="85" y="59.4">13</text>
<text x="121.7" y="59.1" transform="rotate(-90 121.7 59.1)">4</text>
<text x="59.6" y="62">15</text>
<text x="59.6" y="64.5">26</text>
<text x="85" y="62">18</text>
<text x="85" y="64.5">19 I2C_SCL</text>
<text x="85" y="64.5">19</text>
<text x="112.3" y="64.5">6</text>
<text x="112.3" y="62">7</text>
<text x="130.1" y="64.5">2</text>
<text x="130.1" y="62">3</text>
<text x="59.6" y="67.1">27</text>
<text x="59.6" y="69.6">28</text>
<text x="85" y="67.1">20 I2C_SDA</text>
<text x="85" y="69.6">21</text>
<text x="85" y="67.1">20</text>
<text x="112.3" y="67.1">5</text>
<text x="121.7" y="71.8" transform="rotate(-90 121.7 71.8)">8</text>
<text x="130.1" y="67.1">1</text>
<text x="59.6" y="72.1">29</text>
<text x="59.6" y="74.7">30</text>
<text x="85" y="72.1">22</text>
<text x="85" y="74.7">23</text>
<text x="85" y="77.2">24 SWDIO</text>
<text x="85" y="77.2">24</text>
<text x="85" y="79.8">25 SWCLK</text>
<text x="85" y="79.8">25</text>
<text x="10.3" y="85.9">B</text>
<text x="74.7" y="87.7" transform="rotate(-90 74.7 87.7)">16</text>
<text x="285.3" y="85.9">B</text>
<text x="48.8" y="129.3">1</text>
<text x="83.1" y="129.3">3</text>
<text x="95.8" y="129.3">2</text>
<text x="10.3" y="135.9">C</text>
<text x="48.8" y="134.4">2</text>
<text x="89.9" y="136.6" transform="rotate(-90 89.9 136.6)">1</text>
<text x="285.3" y="135.9">C</text>
<text x="179" y="142">1</text>
<text x="203.1" y="140.7">1</text>
<text x="203.1" y="143.3">2</text>
<text x="223.4" y="140.7">1</text>
<text x="223.4" y="143.3">2</text>
<text x="248.8" y="139.4">1</text>
<text x="248.8" y="142">2</text>
<text x="179" y="144.5">2</text>
<text x="179" y="147.1">3</text>
<text x="203.1" y="145.8">3</text>
<text x="203.1" y="148.3">4</text>
<text x="223.4" y="145.8">3</text>
<text x="223.4" y="148.3">4</text>
<text x="248.8" y="144.5">3</text>
<text x="248.8" y="147.1">4</text>
<text x="248.8" y="149.6">5</text>
<text x="54.5" y="156">1</text>
<text x="248.8" y="152.1">6</text>
<text x="54.5" y="158.5">2</text>
<text x="83.1" y="157.2">3</text>
<text x="95.8" y="157.2">2</text>
<text x="89.9" y="164.5" transform="rotate(-90 89.9 164.5)">1</text>
<text x="10.3" y="185.9">D</text>
<text x="285.3" y="185.9">D</text>
<text x="35" y="199.9">1</text>
<text x="85" y="199.9">2</text>
<text x="135" y="199.9">3</text>
<text x="185" y="199.9">4</text>
<text x="235" y="199.9">5</text>
<text x="285" y="199.9">6</text>
</g>
<g font-size="1.8" fill="#008484">
<text x="64.9" y="20.7">+3.3V</text>
<text x="78.3" y="20.7">+3.3VADC</text>
<text x="185" y="28.5">+3.3V</text>
<text x="29.6" y="30.2">C12</text>
<text x="29.6" y="32.5">0.1u</text>
<text x="39.8" y="30.2">C1</text>
<text x="39.8" y="32.5">0.1u</text>
<text x="55.1" y="30.2">R7</text>
<text x="55.1" y="32.5">10k</text>
<text x="44.2" y="38.7">0.47u</text>
<text x="45.6" y="36.4">C2</text>
<text x="79.3" y="36.3">U1</text>
<text x="79.3" y="38.7">STM32F030K6Tx</text>
<text x="189.7" y="39.1">R1</text>
<text x="189.7" y="41.4">10k</text>
<text x="199.9" y="39.1">R2</text>
<text x="199.9" y="41.4">10k</text>
<text x="207.5" y="41.2">SW1</text>
<text x="222.8" y="39.1">R3</text>
<text x="222.8" y="41.4">10k</text>
<text x="234.2" y="39.1">R4</text>
<text x="234.2" y="41.4">10k</text>
<text x="245.6" y="39.1">R5</text>
<text x="245.6" y="41.4">10k</text>
<text x="257.1" y="39.1">R6</text>
<text x="257.1" y="41.4">10k</text>
<text x="28.3" y="42.8">GND</text>
<text x="62.7" y="47.9">BOOT0</text>
<text x="62.7" y="42.8">NRST</text>
<text x="73.3" y="43.7" transform="rotate(-90 73.3 43.7)">VDD</text>
<text x="75.8" y="43.7" transform="rotate(-90 75.8 43.7)">VDD</text>
<text x="78.3" y="44.8" transform="rotate(-90 78.3 44.8)">VDDA</text>
<text x="80.8" y="42.8">PA0</text>
<text x="80.8" y="45.3">PA1</text>
<text x="80.8" y="47.9">PA2</text>
<text x="107" y="47.9">GND</text>
<text x="119" y="45.3">TP2</text>
<text x="119" y="47.9">TP3</text>
<text x="119.1" y="42.8">TP1</text>
<text x="45" y="50.4">R10</text>
<text x="45.2" y="52.9">10k</text>
<text x="62.7" y="52.9">PF0</text>
<text x="80.8" y="52.9">PA4</text>
<text x="80.8" y="50.4">PA3</text>
<text x="62.7" y="55.5">PF1</text>
<text x="80.8" y="55.5">PA5</text>
<text x="80.8" y="58">PA6</text>
<text x="111.4" y="59.3">AT24C32</text>
<text x="111.7" y="56.7">U2</text>
<text x="189.7" y="56.8">R8</text>
<text x="189.7" y="59.2">1k</text>
<text x="199.9" y="56.8">R9</text>
<text x="199.9" y="59.2">1k</text>
<text x="62.7" y="60.6">PB0</text>
<text x="62.7" y="63.1">PB1</text>
<text x="62.7" y="65.6">PB3</text>
<text x="80.8" y="60.6">PA7</text>
<text x="80.8" y="63.1">PA8</text>
<text x="80.8" y="65.6">PA9</text>
<text x="114.8" y="65.6">SCL</text>
<text x="114.8" y="63.1">WP</text>
<text x="122.8" y="64.3" transform="rotate(-90 122.8 64.3)">GND</text>
<text x="126.5" y="65.6">A1</text>
<text x="126.5" y="63.1">A2</text>
<text x="62.7" y="68.2">PB4</text>
<text x="62.7" y="70.7">PB5</text>
<text x="79.6" y="68.2">PA10</text>
<text x="79.6" y="70.7">PA11</text>
<text x="114.8" y="68.2">SDA</text>
<text x="122.8" y="69.3" transform="rotate(-90 122.8 69.3)">VCC</text>
<text x="126.5" y="68.2">A0</text>
<text x="182.9" y="72">C3</text>
<text x="200.7" y="72">C4</text>
<text x="236.7" y="70.7">SW2</text>
<text x="248.2" y="70.7">SW3</text>
<text x="259.6" y="70.7">SW4</text>
<text x="62.7" y="73.3">PB6</text>
<text x="62.7" y="75.8">PB7</text>
<text x="79.6" y="73.3">PA12</text>
<text x="79.6" y="75.8">PA13</text>
<text x="99.6" y="75.7">4.7k</text>
<text x="99.6" y="73.4">R11</text>
<text x="107.2" y="75.7">4.7k</text>
<text x="107.2" y="73.4">R12</text>
<text x="180.3" y="74.5">0.47u</text>
<text x="200.7" y="74.5">0.47u</text>
<text x="79.6" y="78.3">PA14</text>
<text x="79.6" y="80.9">PA15</text>
<text x="75.8" y="84.6" transform="rotate(-90 75.8 84.6)">VSS</text>
<text x="119.9" y="86.3">+5V</text>
<text x="131.3" y="86.3">GND</text>
<text x="185.9" y="85">GND</text>
<text x="72.9" y="92.6">GND</text>
<text x="211.9" y="97.4">D1</text>
<text x="222.3" y="97.4">R13</text>
<text x="211.9" y="107.5">D2</text>
<text x="212.1" y="103.7">LG</text>
<text x="222.3" y="102.5">220</text>
<text x="222.3" y="107.5">R14</text>
<text x="189.6" y="110.1">GND</text>
<text x="212.1" y="113.9">LR</text>
<text x="222.3" y="112.6">220</text>
<text x="211.9" y="117.7">D3</text>
<text x="222.3" y="117.7">R15</text>
<text x="42" y="125.2">J1</text>
<text x="55.8" y="125">+12V</text>
<text x="88.8" y="124.4">U3</text>
<text x="113.5" y="125">+5V</text>
<text x="212.3" y="124.1">LY</text>
<text x="222.3" y="122.8">220</text>
<text x="39.9" y="127.9">Supply</text>
<text x="83.5" y="126.8">AMS1117-5.0</text>
<text x="85.6" y="130.4">VI</text>
<text x="92.1" y="130.4">VO</text>
<text x="61.4" y="134.7">C5</text>
<text x="61.4" y="137.1">470u</text>
<text x="76.6" y="135.6">C6</text>
<text x="76.6" y="137.9">0.1u</text>
<text x="91" y="134.1" transform="rotate(-90 91 134.1)">GND</text>
<text x="105.8" y="134.7">C7</text>
<text x="105.8" y="137.1">100u</text>
<text x="118.5" y="135.6">C8</text>
<text x="118.5" y="137.9">0.1u</text>
<text x="234.8" y="133.9">+12V</text>
<text x="88.1" y="142.2">GND</text>
<text x="194.7" y="141.8">GND</text>
<text x="71.6" y="148.5">GND</text>
<text x="107.2" y="148.5">GND</text>
<text x="170.5" y="148.2">GND</text>
<text x="184.9" y="144.6">J4</text>
<text x="184.9" y="146.9">USART</text>
<text x="194.7" y="144.4">+5V</text>
<text x="209.1" y="144.6">J2</text>
<text x="209.1" y="146.9">LCD</text>
<text x="215" y="149.5">GND</text>
<text x="229.4" y="144.6">J3</text>
<text x="229.4" y="146.9">SWD</text>
<text x="254.8" y="146">J5</text>
<text x="254.8" y="148.8">Module</text>
<text x="83.5" y="154.7">AMS1117-3.3</text>
<text x="88.8" y="152.3">U4</text>
<text x="112.6" y="152.9">+3.3V</text>
<text x="119.5" y="155.8">150u</text>
<text x="120.7" y="153.3">L1 +3.3VADC</text>
<text x="43.5" y="159.6">Supply</text>
<text x="47.6" y="157.3">J6</text>
<text x="60.3" y="159.6">GND</text>
<text x="60.3" y="157.1">+12V</text>
<text x="73.2" y="161.6">C13</text>
<text x="85.6" y="158.3">VI</text>
<text x="92.1" y="158.3">VO</text>
<text x="235.5" y="159.9">GND</text>
<text x="73.2" y="163.9">0.1u</text>
<text x="91" y="162.1" transform="rotate(-90 91 162.1)">GND</text>
<text x="105.8" y="162.6">C9</text>
<text x="105.8" y="165">100u</text>
<text x="118.5" y="163.5">C10</text>
<text x="118.5" y="165.8">0.1u</text>
<text x="131.2" y="163.5">C11</text>
<text x="131.2" y="165.8">0.1u</text>
<text x="50" y="175.8">GND</text>
<text x="59.6" y="175.8">+12V</text>
<text x="67.6" y="175.8">+3.3VADC</text>
<text x="100.8" y="176.4">GND</text>
<text x="47.3" y="184.1">PWR_FLAG PWR_FLAG PWR_FLAG</text>
</g>
<g font-size="1.8">
<text x="54.6" y="41.6">RESET4</text>
<text x="85.7" y="46.7">8 USART_TX</text>
<text x="222.2" y="46.6">ENC_BTN</text>
<text x="234.9" y="46.6">BTN1</text>
<text x="246.4" y="46.6">BTN2</text>
<text x="257.8" y="46.6">BTN3</text>
<text x="85.7" y="49.3">9 USART_RX</text>
<text x="51.2" y="59.3">ENC_BTN14</text>
<text x="55.6" y="54.3">WOE 3</text>
<text x="54.7" y="64.4">BTN2</text>
<text x="54.7" y="61.9">BTN1</text>
<text x="181.6" y="61.9">ENC1</text>
<text x="54" y="69.5">LED_Y28</text>
<text x="54.7" y="67">BTN3</text>
<text x="181.6" y="67">ENC2</text>
<text x="53.8" y="74.6">LED_R30</text>
<text x="53.8" y="72">LED_G29</text>
<text x="232.4" y="98.7">LED_G</text>
<text x="232.4" y="108.9">LED_R</text>
<text x="232.4" y="119">LED_Y</text>
<text x="167.6" y="141.9">USART_TX</text>
<text x="214.6" y="143.2">SWDIO</text>
<text x="214.6" y="140.6">RESET</text>
<text x="237.5" y="141.9">I2C_SCL</text>
<text x="167.6" y="144.4">USART_RX</text>
<text x="193" y="148.2">I2C_SCL</text>
<text x="193" y="145.7">I2C_SDA</text>
<text x="214.6" y="145.7">SWCLK</text>
<text x="237.5" y="149.5">WOE</text>
<text x="237.5" y="147">~{WOE}</text>
<text x="237.5" y="144.4">I2C_SDA</text>
</g>
<g font-size="1.8" fill="#840084">
<text x="61.5" y="139">25v</text>
<text x="105.9" y="139">10v</text>
<text x="105.9" y="167">10v</text>
</g>
</svg>
